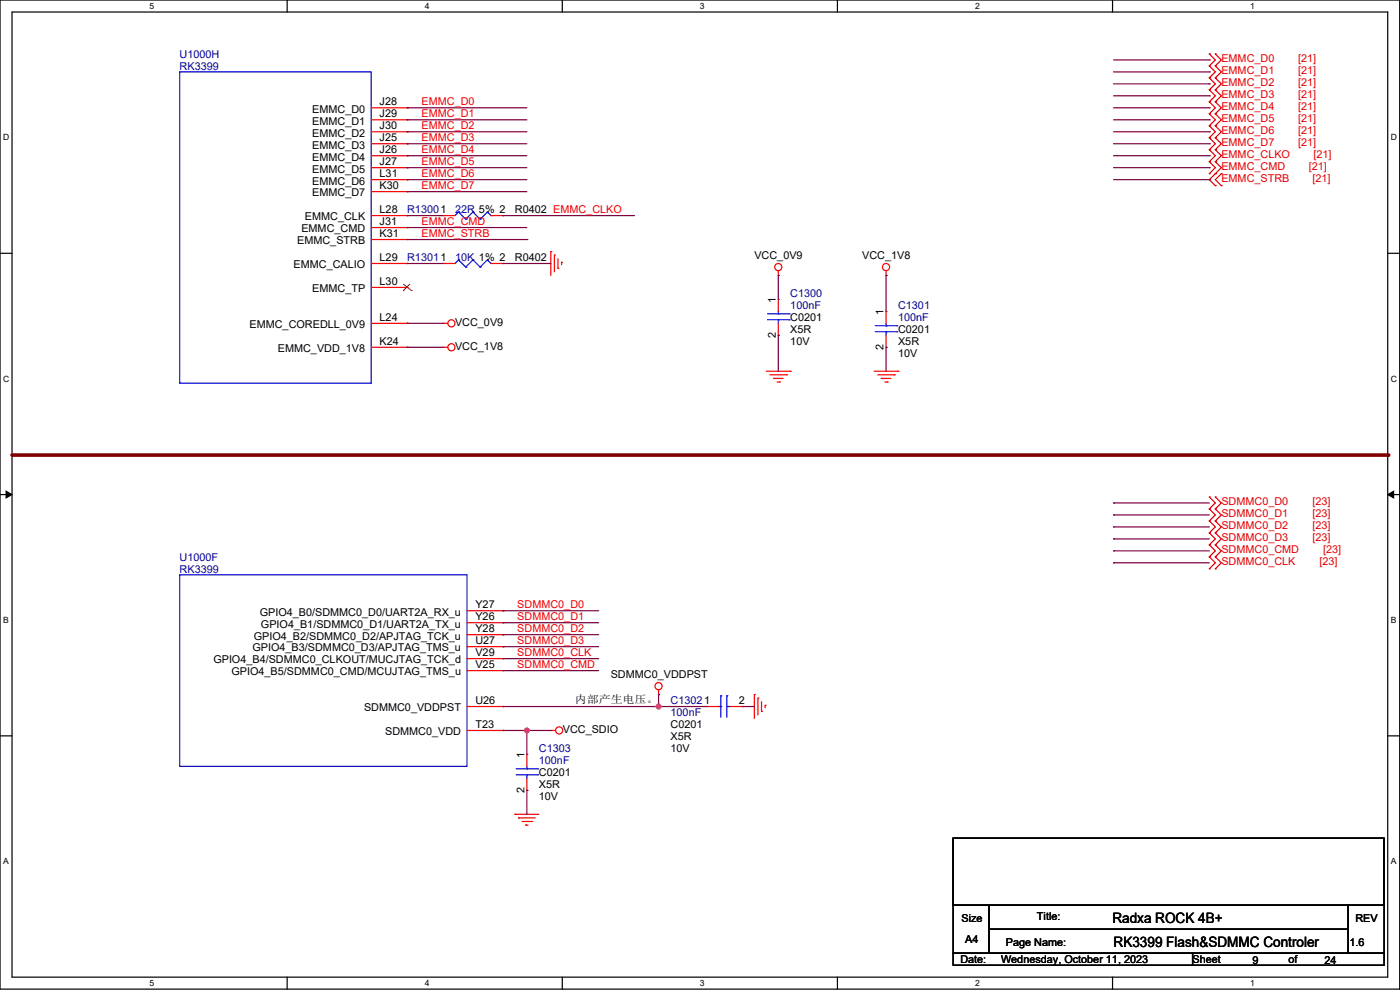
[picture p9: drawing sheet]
<svg xmlns="http://www.w3.org/2000/svg" width="297mm" height="210mm" viewBox="0 0 297 210" stroke-linecap="round" stroke-linejoin="round" font-family="sans-serif">
<path d="M0 0h296.9v209.8h-296.9zM2.6 2.6h291.8v204.7h-291.8z" fill="none" stroke="#000" stroke-width=".25"/>
<g fill="#fff">
<path d="M31.7 .3h1v2h-1z"/>
<path d="M31.7 207.5h1v2.1h-1z"/>
</g>
<path d="M60.9 0v2.6M60.9 207.3v2.5" fill="none" stroke="#000" stroke-width=".25"/>
<g fill="#fff">
<path d="M90.1 .3h1v2h-1z"/>
<path d="M90.1 207.5h1v2.1h-1z"/>
</g>
<path d="M119.3 0v2.6M119.3 207.3v2.5" fill="none" stroke="#000" stroke-width=".25"/>
<g fill="#fff">
<path d="M148.5 .3h1v2h-1z"/>
<path d="M148.5 207.5h1v2.1h-1z"/>
</g>
<path d="M177.7 0v2.6M177.7 207.3v2.5" fill="none" stroke="#000" stroke-width=".25"/>
<g fill="#fff">
<path d="M206.8 .3h1v2h-1z"/>
<path d="M206.8 207.5h1v2.1h-1z"/>
</g>
<path d="M236 0v2.6M236 207.3v2.5" fill="none" stroke="#000" stroke-width=".25"/>
<g fill="#fff">
<path d="M265.2 .3h1v2h-1z"/>
<path d="M265.2 207.5h1v2.1h-1z"/>
<path d="M.6 28.1h1.4v2.1h-1.4z"/>
<path d="M295 28.1h1.3v2.1h-1.3z"/>
<path d="M.6 79.3h1.4v2.1h-1.4z"/>
<path d="M295 79.3h1.3v2.1h-1.3z"/>
</g>
<path d="M0 53.7h2.6M294.4 53.7h2.5" fill="none" stroke="#000" stroke-width=".25"/>
<g fill="#fff">
<path d="M.6 130.5h1.3v2h-1.3z"/>
<path d="M295 130.5h1.2v2h-1.2z"/>
</g>
<path d="M0 104.9h2.6M294.4 104.9h2.5" fill="none" stroke="#000" stroke-width=".25"/>
<path d="M1.3 104.2l1.3 .7-1.3 .7zM294.4 104.9l1.3-.7v1.4z" fill="#000" stroke="#000" stroke-width=".21"/>
<g fill="#fff">
<path d="M.6 181.7h1.3v2h-1.3z"/>
<path d="M295 181.7h1.2v2h-1.2z"/>
</g>
<path d="M0 156.1h2.6M294.4 156.1h2.5" fill="none" stroke="#000" stroke-width=".25"/>
<path d="M2.6 96.5h291.8" fill="none" stroke="#800000" stroke-width=".76"/>
<circle cx="294.4" cy="96.5" r=".38" fill="#800000"/>
<g fill="none" stroke="#f00" stroke-width=".25">
<path d="M78.8 22.9h7.6M78.8 25.4h7.6M78.8 28h7.6M78.8 30.5h7.6M78.8 33h7.6M78.8 35.6h7.6M78.8 38.1h7.6M86.4 22.9h.1M86.4 25.4h.1M86.4 28h.1M86.4 30.5h.1M86.4 33h.1"/>
<path d="M86.4 35.6h.1M86.4 38.1h.1M78.8 50.8h7.6M78.8 45.7h7.6M78.8 48.3h7.6M78.8 40.7h7.6M78.8 55.9h7.6M86.4 50.8h.1M86.4 45.7h.1M86.4 48.3h.1M86.4 40.7h.1M86.4 55.9h.1"/>
<path d="M94 45.7h.1M94 55.9h.1M94 45.7h2.5M94 55.9h2.5M104.2 45.7h2.5M104.2 55.9h2.5M106.7 45.7h.1M106.7 55.9h.1M116.9 53.4h.1M116.9 53.4v5M117.6 54.1h.1M117.6 54.1v3.6"/>
<path d="M118.4 56.9h.1M118.4 54.9v2M119.1 55.6h.1M119.1 55.6v.5M165.1 58.4h.1M165.1 57.4v1M188 58.4h.1M188 57.4v1M78.8 73.7h7.6M78.8 68.6h7.6M78.8 61h7.6M86.4 73.7h.1"/>
<path d="M86.4 61h.1M86.4 68.6h.1M94 73.7h.1M94 68.6h.1M94 73.7h1M94 68.6h1M162.6 78.8h5.1M163.3 79.5h3.6M165.1 63.5h.1M165.1 71.1h.1M165.1 63.5v2.6M165.1 68.6v2.5"/>
<path d="M166.9 79.5h.1M167.7 78.8h.1M185.4 78.8h5.1M186.2 79.5h3.5M188 66.1h.1M188 73.7h.1M188 66.1v2.5M188 71.1v2.6M189.7 79.5h.1M190.5 78.8h.1M164.1 80.3h.1M164.1 80.3h2"/>
<path d="M164.9 81h.5M165.4 81h.1M187 80.3h.1M187 80.3h2M187.7 81h.5M188.2 81h.1M99.1 129.6h7.6M99.1 132.1h7.6M99.1 134.6h7.6M99.1 137.2h7.6M99.1 139.7h7.6M106.7 129.6h.1"/>
<path d="M106.7 132.1h.1M106.7 134.6h.1M106.7 137.2h.1M106.7 139.7h.1M99.1 155h7.6M99.1 142.3h7.6M99.1 149.9h7.6M106.7 142.3h.1M106.7 155h.1M106.7 149.9h.1M116.9 155h.1M116.9 155h1"/>
<path d="M139.7 147.3h.1M139.7 146.3v1M149.9 149.9h.1M149.9 149.9h2.5M155 149.9h2.5M157.5 149.9h.1M160 147.3h.1M160 147.3v5.1M160.8 148.1h.1M160.8 148.1v3.5M161.6 150.9h.1M161.6 148.9v2"/>
<path d="M162.3 149.6h.1M162.3 149.6v.5M109.2 172.7h.1M109.2 172.7h5.1M110 173.5h.1M110 173.5h3.5M110.8 174.3h2M111.5 175h.1M111.5 175h.5M111.8 160h.1M111.8 167.7h.1M111.8 160v2.6"/>
<path d="M111.8 165.1v2.6M112.8 174.3h.1"/>
<circle cx="165.1" cy="56.6" r=".76"/>
<circle cx="188" cy="56.6" r=".76"/>
<circle cx="95.8" cy="73.7" r=".76"/>
<circle cx="95.8" cy="68.6" r=".76"/>
<circle cx="118.6" cy="154.9" r=".76"/>
<circle cx="139.7" cy="145.5" r=".76"/>
</g>
<g fill="none" stroke="#d50000" stroke-width=".25">
<path d="M256.6 14h.1M256.6 11.4h.1M256.6 16.5h.1M256.6 19.1h.1M256.6 11.4l1.2 1.3-1.2 1.3M256.6 14l1.2 1.3-1.2 1.2M256.6 16.5l1.2 1.3-1.2 1.3M256.6 19.1l1.2 1.2-1.2 1.3M257.8 14h.1M257.8 11.4h.1M257.8 16.5h.1M257.8 19.1h.1"/>
<path d="M257.8 11.4l1.3 1.3-1.3 1.3M257.8 14l1.3 1.3-1.3 1.2M257.8 16.5l1.3 1.3-1.3 1.3M257.8 19.1l1.3 1.2-1.3 1.3M256.6 36.8h.1M256.6 34.3h.1M256.6 31.8h.1M256.6 21.6h.1M256.6 24.1h.1M256.6 26.7h.1M256.6 29.2h.1M256.6 34.3l1.2 1.3-1.2 1.2"/>
<path d="M256.6 31.8l1.2 1.2-1.2 1.3M256.6 21.6l1.2 1.3-1.2 1.2M256.6 24.1l1.2 1.3-1.2 1.3M256.6 26.7l1.2 1.3-1.2 1.2M256.6 29.2l1.2 1.3-1.2 1.3M257.8 36.8h.1M257.8 34.3h.1M257.8 31.8h.1M257.8 21.6h.1M257.8 24.1h.1M257.8 26.7h.1M257.8 29.2h.1"/>
<path d="M257.8 39.4h.1M257.8 34.3l1.3 1.3-2.5 2.5 1.2 1.3M257.8 31.8l1.3 1.2-1.3 1.3M257.8 21.6l1.3 1.3-1.3 1.2M257.8 24.1l1.3 1.3-1.3 1.3M257.8 26.7l1.3 1.3-1.3 1.2M257.8 29.2l1.3 1.3-1.3 1.3M259.1 39.4h.1M259.1 36.8h.1M259.1 36.8l-1.3 1.3 1.3 1.3M256.6 113h.1M256.6 110.5h.1"/>
<path d="M256.6 115.6h.1M256.6 118.1h.1M256.6 108h.1M256.6 105.4h.1M256.6 110.5l1.2 1.3-1.2 1.2M256.6 113l1.2 1.3-1.2 1.3M256.6 115.6l1.2 1.3-1.2 1.2M256.6 118.1l1.2 1.3-1.2 1.3M256.6 105.4l1.2 1.3-1.2 1.3M256.6 108l1.2 1.2-1.2 1.3M257.8 113h.1M257.8 110.5h.1"/>
<path d="M257.8 115.6h.1M257.8 118.1h.1M257.8 108h.1M257.8 105.4h.1M257.8 110.5l1.3 1.3-1.3 1.2M257.8 113l1.3 1.3-1.3 1.3M257.8 115.6l1.3 1.3-1.3 1.2M257.8 118.1l1.3 1.3-1.3 1.3M257.8 105.4l1.3 1.3-1.3 1.3M257.8 108l1.3 1.2-1.3 1.3M256.6 120.7h.1M257.8 120.7h.1"/>
</g>
<path d="M202.2 177.8h91.4v14.2h-91.4zM202.2 192h7.6v10.2h-7.6zM209.8 192h76.2v5.1h-76.2zM209.8 197.1h76.2v5.1h-76.2zM286 192h7.6v10.2h-7.6zM202.2 202.2h50.8v2.5h-50.8zM253 202.2h40.6v2.5h-40.6z" fill="none" stroke="#000" stroke-width=".25"/>
<g fill="none" stroke="#00f" stroke-width=".25">
<path d="M38.1 15.3h40.7v66h-40.7zM97.3 45h.1M97.3 55.1h.1M97.3 45l-.8 .7M97.3 45l1.5 1.5M97.3 55.1l-.8 .8M97.3 55.1l1.5 1.6M98.8 46.5h.1M98.8 56.7h.1M100.3 45h.1M100.3 55.1h.1M100.3 45l-1.5 1.5"/>
<path d="M100.3 45l1.6 1.5M100.3 55.1l-1.5 1.6M100.3 55.1l1.6 1.6M101.9 46.5h.1M101.9 56.7h.1M103.4 45h.1M103.4 55.1h.1M103.4 45l-1.5 1.5M103.4 45l.8 .7M103.4 55.1l-1.5 1.6M103.4 55.1l.8 .8M104.2 45.7h.1"/>
<path d="M104.2 55.9h.1M162.8 67.8h4.6M162.8 66.6h4.6M165.1 66.6h.1M165.1 67.8h.1M165.1 66.1v.5M165.1 67.8v.8M167.4 67.8h.1M167.4 66.6h.1M185.7 70.4h4.6M185.7 69.1h4.6M188 69.1h.1"/>
<path d="M188 70.4h.1M188 68.6v.5M188 70.4v.7M190.3 70.4h.1M190.3 69.1h.1M38.1 121.9h61v40.7h-61zM152.4 149.9h.5M152.9 149.9h.1M152.9 147.6h.1M152.9 147.6v4.6M154.2 147.6h.1M154.2 149.9h.1"/>
<path d="M154.2 149.9h.8M154.2 147.6v4.6M109.5 164.3h4.6M109.5 163.1h4.6M111.8 163.1h.1M111.8 164.3h.1M111.8 162.6v.5M111.8 164.3v.8M114.1 164.3h.1M114.1 163.1h.1"/>
</g>
<path d="M85.5 61.7h.1M85.5 60.2l1.8 1.5M87 60.2l-1.5 1.5M87.3 61.7h.1" fill="none" stroke="#804000" stroke-width=".21"/>
<g fill="none" stroke="#800040" stroke-width=".25">
<path d="M236.2 12.7h20.4M236.2 15.3h20.4M236.2 17.8h20.4M256.6 12.7h.1M256.6 15.3h.1M256.6 17.8h.1M86.4 22.9h.1M86.4 38.1h.1M86.4 35.6h.1M86.4 33h.1M86.4 30.5h.1M86.4 28h.1"/>
<path d="M86.4 25.4h.1M86.4 22.9h25.4M86.4 38.1h25.4M86.4 35.6h25.4M86.4 33h25.4M86.4 30.5h25.4M86.4 28h25.4M86.4 25.4h25.4M236.2 22.9h20.4M236.2 38.1h20.4M236.2 35.6h20.4M236.2 33h20.4"/>
<path d="M236.2 30.5h20.4M236.2 28h20.4M236.2 25.4h20.4M236.2 20.3h20.4M256.6 20.3h.1M256.6 22.9h.1M256.6 25.4h.1M256.6 28h.1M256.6 30.5h.1M256.6 33h.1M256.6 35.6h.1M256.6 38.1h.1"/>
<path d="M86.4 48.3h.1M86.4 40.7h.1M86.4 55.9h.1M86.4 45.7h.1M86.4 48.3h25.4M86.4 40.7h25.4M86.4 55.9h7.6M86.4 50.8h25.4M86.4 45.7h7.6M106.7 55.9h.1M106.7 45.7h.1M106.7 55.9h10.2"/>
<path d="M106.7 45.7h27.9M111.8 50.8h.1M165.1 58.4h.1M165.1 58.4v5.1M188 58.4h.1M188 58.4v7.7M86.4 68.6h.1M86.4 73.7h.1M86.4 68.6h7.6M86.4 73.7h7.6M165.1 71.1h.1M165.1 71.1v7.7"/>
<path d="M188 73.7h.1M188 73.7v5.1M236.2 111.8h.1M236.2 114.3h.1M236.2 116.9h.1M236.2 119.4h.1M236.2 106.7h.1M236.2 109.2h.1M236.2 111.8h20.4M236.2 114.3h20.4M236.2 116.9h20.4M236.2 119.4h20.4"/>
<path d="M236.2 106.7h20.4M236.2 109.2h20.4M106.7 132.1h.1M106.7 129.6h.1M106.7 139.7h.1M106.7 134.6h.1M106.7 137.2h.1M106.7 132.1h20.3M106.7 129.6h20.3M106.7 139.7h20.3M106.7 134.6h20.3M106.7 137.2h20.3"/>
<path d="M106.7 142.3h.1M106.7 149.9h.1M106.7 155h.1M106.7 142.3h20.3M106.7 149.9h43.2M106.7 155h10.2M111.8 155h.1M111.8 155v5M139.7 147.3h.1M139.7 149.9h.1M139.7 147.3v2.6M157.5 149.9h.1"/>
<path d="M157.5 149.9h2.5M111.8 167.7h.1M111.8 167.7v5"/>
</g>
<g fill="#f0f" stroke="#f0f" stroke-width=".25">
<circle cx="139.7" cy="149.9" r=".5"/>
<circle cx="111.8" cy="154.9" r=".5"/>
</g>
<g font-size="3">
<text x="236" y="195.8">Radxa ROCK 4B+</text>
<text x="236.2" y="200.9">RK3399 Flash&amp;SDMMC Controler</text>
</g>
<g font-size="2.3" fill="#000080">
<text x="38.1" y="12.2">U1000H</text>
<text x="38.1" y="14.8">RK3399</text>
<text x="86.4" y="45.2">R13001</text>
<text x="96.5" y="45.2">22R 5% 2</text>
<text x="86.4" y="55.4">R13011</text>
<text x="96.5" y="55.4">10K 1% 2</text>
<text x="167.7" y="63">C1300</text>
<text x="167.7" y="65.6">100nF</text>
<text x="190.5" y="65.6">C1301</text>
<text x="190.5" y="68.1">100nF</text>
<text x="38.1" y="118.9">U1000F</text>
<text x="38.1" y="121.4">RK3399</text>
<text x="142.3" y="149.4">C13021</text>
<text x="142.3" y="151.9">100nF</text>
<text x="114.3" y="159.5">C1303</text>
<text x="114.3" y="162.1">100nF</text>
</g>
<g font-size="2.3" fill="#d50000">
<text x="259.1" y="13.2">EMMC_D0</text>
<text x="259.1" y="15.8">EMMC_D1</text>
<text x="275.4" y="13.2">[21]</text>
<text x="275.4" y="15.8">[21]</text>
<text x="259.1" y="18.3">EMMC_D2</text>
<text x="259.1" y="20.9">EMMC_D3</text>
<text x="259.1" y="23.4">EMMC_D4</text>
<text x="275.4" y="18.3">[21]</text>
<text x="275.4" y="20.9">[21]</text>
<text x="275.4" y="23.4">[21]</text>
<text x="259.1" y="25.9">EMMC_D5</text>
<text x="259.1" y="28.5">EMMC_D6</text>
<text x="275.4" y="25.9">[21]</text>
<text x="275.4" y="28.5">[21]</text>
<text x="259.1" y="33.6">EMMC_CLKO</text>
<text x="259.1" y="31">EMMC_D7</text>
<text x="275.4" y="31">[21]</text>
<text x="278.7" y="33.6">[21]</text>
<text x="259.1" y="36.1">EMMC_CMD</text>
<text x="259.1" y="38.6">EMMC_STRB</text>
<text x="277.6" y="36.1">[21]</text>
<text x="278.4" y="38.6">[21]</text>
<text x="259.1" y="107.2">SDMMC0_D0</text>
<text x="278.4" y="107.2">[23]</text>
<text x="259.1" y="112.3">SDMMC0_D2</text>
<text x="259.1" y="109.8">SDMMC0_D1</text>
<text x="278.4" y="112.3">[23]</text>
<text x="278.4" y="109.8">[23]</text>
<text x="259.1" y="114.8">SDMMC0_D3</text>
<text x="259.1" y="117.4">SDMMC0_CMD</text>
<text x="259.1" y="119.9">SDMMC0_CLK</text>
<text x="278.4" y="114.8">[23]</text>
<text x="279.9" y="119.9">[23]</text>
<text x="280.7" y="117.4">[23]</text>
</g>
<g font-size="2.3">
<text x="66.2" y="23.9">EMMC_D0</text>
<text x="80.5" y="22.4">J28</text>
<text x="66.2" y="26.4">EMMC_D1</text>
<text x="66.2" y="29">EMMC_D2</text>
<text x="80.5" y="24.9">J29</text>
<text x="80.5" y="27.4">J30</text>
<text x="80.5" y="30">J25</text>
<text x="66.2" y="31.5">EMMC_D3</text>
<text x="66.2" y="34.1">EMMC_D4</text>
<text x="80.5" y="32.5">J26</text>
<text x="80.5" y="35.1">J27</text>
<text x="66.2" y="36.6">EMMC_D5</text>
<text x="66.2" y="39.1">EMMC_D6</text>
<text x="66.2" y="41.7">EMMC_D7</text>
<text x="80.5" y="37.6">L31</text>
<text x="80.5" y="40.1">K30</text>
<text x="64.7" y="46.8">EMMC_CLK</text>
<text x="80.5" y="45.2">L28</text>
<text x="80.5" y="47.8">J31</text>
<text x="109.2" y="45.2">R0402 EMMC_CLKO</text>
<text x="63" y="51.8">EMMC_STRB</text>
<text x="63.9" y="49.3">EMMC_CMD</text>
<text x="80.5" y="50.3">K31</text>
<text x="62.3" y="56.9">EMMC_CALIO</text>
<text x="80.5" y="55.4">L29</text>
<text x="109.2" y="55.4">R0402</text>
<text x="160" y="54.9">VCC_0V9</text>
<text x="182.9" y="54.9">VCC_1V8</text>
<text x="66.2" y="62">EMMC_TP</text>
<text x="80.5" y="60.5">L30</text>
<text x="164.6" y="64.3" transform="rotate(-90 164.6 64.3)">1</text>
<text x="52.9" y="69.6">EMMC_COREDLL_0V9</text>
<text x="80.5" y="68.1">L24</text>
<text x="96.5" y="69.1">VCC_0V9</text>
<text x="164.6" y="71.6" transform="rotate(-90 164.6 71.6)">2</text>
<text x="167.7" y="68.1">C0201</text>
<text x="167.7" y="70.6">X5R</text>
<text x="187.5" y="66.8" transform="rotate(-90 187.5 66.8)">1</text>
<text x="190.5" y="70.6">C0201</text>
<text x="58.9" y="74.7">EMMC_VDD_1V8</text>
<text x="80.5" y="73.2">K24</text>
<text x="96.5" y="74.2">VCC_1V8</text>
<text x="167.7" y="73.2">10V</text>
<text x="187.5" y="74.2" transform="rotate(-90 187.5 74.2)">2</text>
<text x="190.5" y="73.2">X5R</text>
<text x="190.5" y="75.7">10V</text>
<text x="55.1" y="130.6">GPIO4_B0/SDMMC0_D0/UART2A_RX_u</text>
<text x="100.9" y="129">Y27</text>
<text x="100.9" y="131.6">Y26</text>
<text x="53.8" y="135.7">GPIO4_B2/SDMMC0_D2/APJTAG_TCK_u</text>
<text x="55.4" y="133.1">GPIO4_B1/SDMMC0_D1/UART2A_TX_u</text>
<text x="100.9" y="134.1">Y28</text>
<text x="100.9" y="136.7">U27</text>
<text x="45.3" y="140.7">GPIO4_B4/SDMMC0_CLKOUT/MUCJTAG_TCK_d</text>
<text x="49.1" y="143.3">GPIO4_B5/SDMMC0_CMD/MCUJTAG_TMS_u</text>
<text x="53.6" y="138.2">GPIO4_B3/SDMMC0_D3/APJTAG_TMS_u</text>
<text x="100.9" y="139.2">V29</text>
<text x="100.9" y="141.7">V25</text>
<text x="129.6" y="143.8">SDMMC0_VDDPST</text>
<text x="100.9" y="149.4">U26</text>
<text x="121.9" y="149.2">内部产生电压。</text>
<text x="156.7" y="149.4">2</text>
<text x="77.2" y="150.9">SDMMC0_VDDPST</text>
<text x="81.7" y="156">SDMMC0_VDD</text>
<text x="100.9" y="154.4">T23</text>
<text x="119.4" y="155.5">VCC_SDIO</text>
<text x="142.3" y="154.5">C0201</text>
<text x="111.3" y="160.8" transform="rotate(-90 111.3 160.8)">1</text>
<text x="142.3" y="157">X5R</text>
<text x="142.3" y="159.5">10V</text>
<text x="114.3" y="164.6">C0201</text>
<text x="114.3" y="167.2">X5R</text>
<text x="111.3" y="168.2" transform="rotate(-90 111.3 168.2)">2</text>
<text x="114.3" y="169.7">10V</text>
<text x="204" y="195.6">Size</text>
<text x="220" y="195.1">Title:</text>
<text x="287.6" y="195.6">REV</text>
<text x="204.7" y="199.9">A4</text>
<text x="213.4" y="200.7">Page Name:</text>
<text x="286.3" y="200.7">1.6</text>
<text x="203.7" y="204.2">Date:</text>
<text x="212.4" y="204.2">Wednesday, October 11, 2023</text>
<text x="253" y="204.2">Sheet</text>
<text x="265.7" y="204.5">9</text>
<text x="273.3" y="204.2">of</text>
<text x="281" y="204.5">24</text>
</g>
<g font-size="2.3" fill="#f00">
<text x="89.4" y="22.3">EMMC_D0</text>
<text x="89.4" y="29.9">EMMC_D3</text>
<text x="89.4" y="27.4">EMMC_D2</text>
<text x="89.4" y="24.9">EMMC_D1</text>
<text x="89.4" y="35">EMMC_D5</text>
<text x="89.4" y="32.5">EMMC_D4</text>
<text x="89.4" y="40.1">EMMC_D7</text>
<text x="89.4" y="37.5">EMMC_D6</text>
<text x="89.4" y="47.7">EMMC_CMD</text>
<text x="89.4" y="50.2">EMMC_STRB</text>
<text x="109.7" y="131.5">SDMMC0_D1</text>
<text x="109.7" y="129">SDMMC0_D0</text>
<text x="109.7" y="134.1">SDMMC0_D2</text>
<text x="109.7" y="136.6">SDMMC0_D3</text>
<text x="109.7" y="141.7">SDMMC0_CMD</text>
<text x="109.7" y="139.2">SDMMC0_CLK</text>
</g>
<g font-size="1.8">
<text x="31.7" y="1.9">5</text>
<text x="90.1" y="1.9">4</text>
<text x="148.5" y="1.9">3</text>
<text x="206.8" y="1.9">2</text>
<text x="265.2" y="1.9">1</text>
<text x=".6" y="29.8">D</text>
<text x="295" y="29.8">D</text>
<text x=".6" y="81">C</text>
<text x="295" y="81">C</text>
<text x=".6" y="132.1">B</text>
<text x="295" y="132.1">B</text>
<text x=".6" y="183.3">A</text>
<text x="295" y="183.3">A</text>
<text x="31.7" y="209.2">5</text>
<text x="90.1" y="209.2">4</text>
<text x="148.5" y="209.2">3</text>
<text x="206.8" y="209.2">2</text>
<text x="265.2" y="209.2">1</text>
</g>
</svg>
